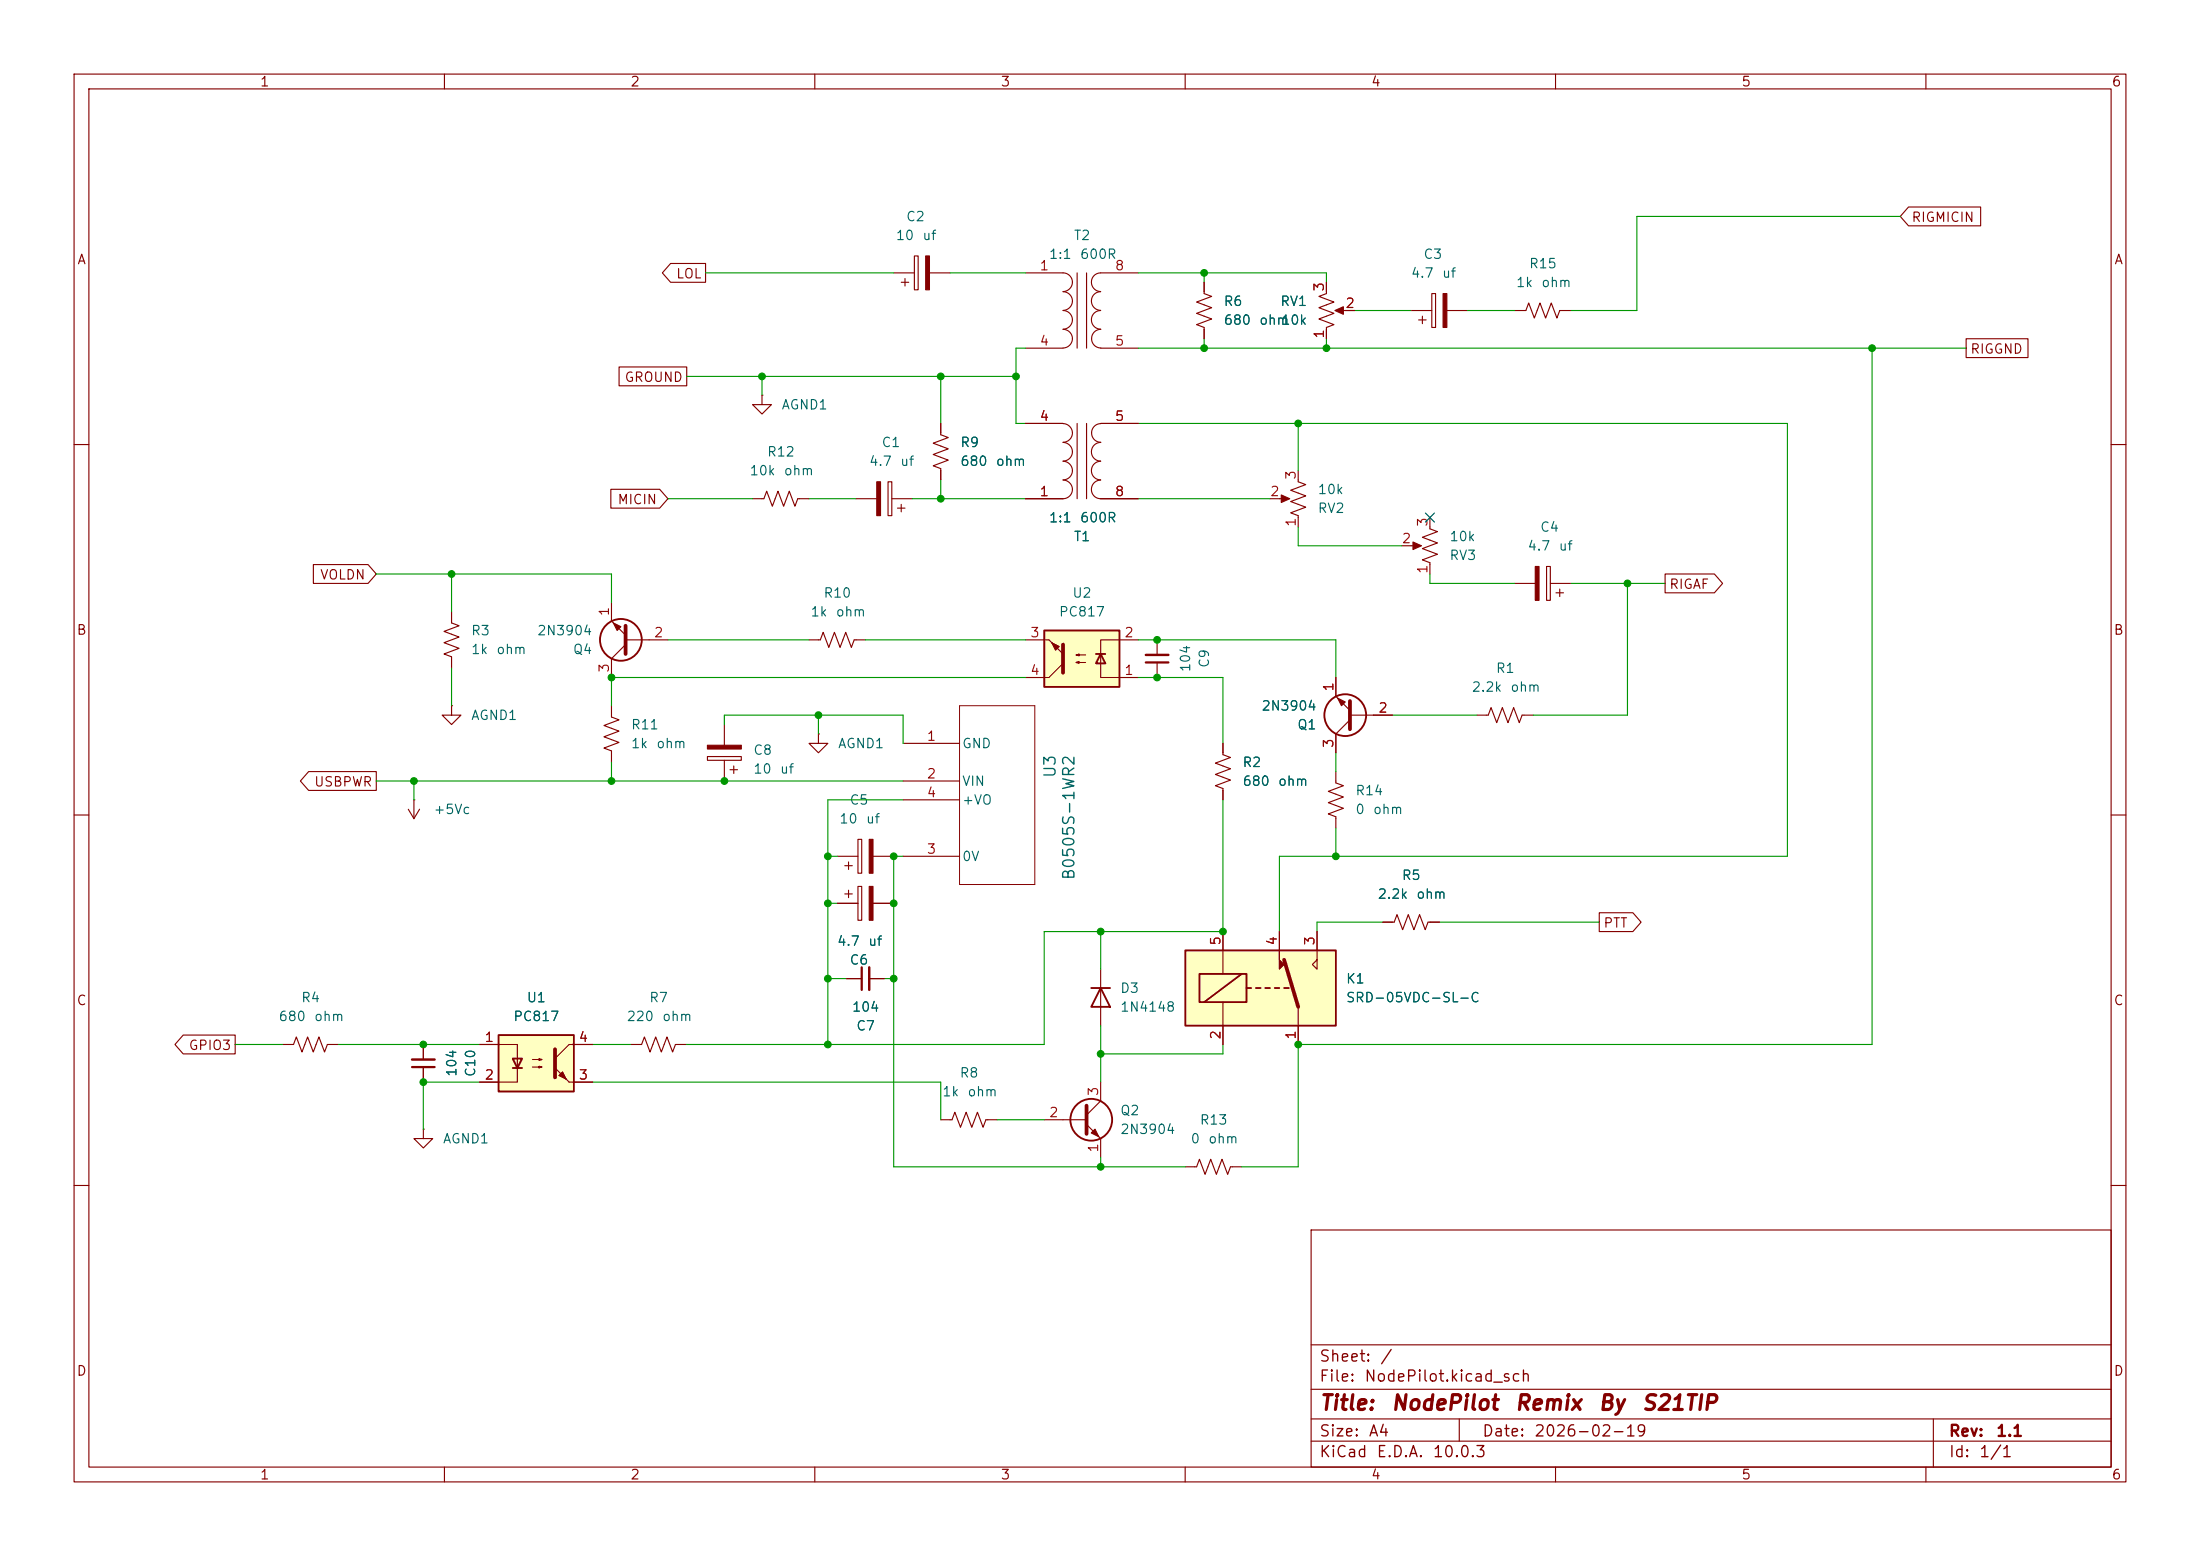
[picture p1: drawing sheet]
<svg xmlns="http://www.w3.org/2000/svg" width="297mm" height="210mm" viewBox="0 0 297 210" stroke-linecap="round" stroke-linejoin="round" font-family="sans-serif">
<g fill="none" stroke="#840000" stroke-width=".15">
<path d="M10 10h277v190h-277zM12 12h273v186h-273zM60 10v2M110 10v2M160 10v2M210 10v2M260 10v2M120.6 36.8h2.8M121.7 38.1h1M122.2 37.6v1M123.4 34.5h.6v4.6h-.6zM125.5 36.8h2.8"/>
<path d="M138.4 36.8h5.1a1.26 1.26 0 0 1 1.3 1.3 1.26 1.26 0 0 1-1.3 1.3M143.5 39.4a1.26 1.26 0 0 1 1.3 1.2 1.26 1.26 0 0 1-1.3 1.3M145.4 36.8v10.2M146.7 36.8v10.2M148.6 39.4a1.25 1.25 0 0 0-1.3 1.2 1.25 1.25 0 0 0 1.3 1.3M153.7 36.8h-5.1a1.25 1.25 0 0 0-1.3 1.3 1.25 1.25 0 0 0 1.3 1.2M162.6 38.1v1.5l1 .4-2.1 .8 2.1 .7-2.1 .8 2.1 .8-2.1 .7 1.1 .4v1.5M179.1 38.1v1.5l-1 .4 2 .8-2 .7 2 .8-2 .8 2 .7-1 .4v1.5M193.3 39.6h.5v4.6h-.5zM102.9 53.3v1.3h1.2l-1.2 1.3-1.3-1.3h1.3M102.9 53.3h.1M127 57.2v1.5l1 .4-2 .7 2 .8-2 .7 2 .8-2 .8 1 .3v1.6"/>
<path d="M138.4 57.2h5.1M143.5 57.2a1.27 1.27 0 0 1 1.3 1.2 1.27 1.27 0 0 1-1.3 1.3 1.27 1.27 0 0 1 1.3 1.3 1.27 1.27 0 0 1-1.3 1.2 1.26 1.26 0 0 1 1.3 1.3 1.26 1.26 0 0 1-1.3 1.3M143.5 41.9a1.26 1.26 0 0 1 1.3 1.3 1.26 1.26 0 0 1-1.3 1.2M143.5 44.5a1.26 1.26 0 0 1 1.3 1.2 1.26 1.26 0 0 1-1.3 1.3h-5.1M145.4 57.2v10.1M146.7 57.2v10.1M147.4 45.7a1.24 1.24 0 0 0 1.2 1.3h5.1M147.4 58.4a1.27 1.27 0 0 0 1.2 1.3 1.25 1.25 0 0 0-1.3 1.3 1.25 1.25 0 0 0 1.3 1.2M148.6 41.9a1.25 1.25 0 0 0-1.3 1.3 1.25 1.25 0 0 0 1.3 1.2M148.6 57.2h5.1M148.6 57.2a1.24 1.24 0 0 0-1.2 1.2M148.6 44.5a1.23 1.23 0 0 0-1.2 1.2"/>
<path d="M180.6 41.9h2.3M190.5 41.9h2.8M191.5 43.2h1M192 42.7v1M195.3 41.9h2.8M204.5 41.9h1.5l.4-1 .7 2 .8-2 .8 2 .7-2 .8 2 .4-1h1.5M10 60h2M101.6 67.3h1.5l.4-1 .8 2 .7-2 .8 2 .8-2 .7 2 .4-1h1.5M115.6 67.3h2.8M119.9 65h.5v4.6h-.5zM120.4 67.3h2.8M121.2 68.6h1"/>
<path d="M121.7 68.1v1M143.5 64.8a1.26 1.26 0 0 1 1.3 1.2 1.26 1.26 0 0 1-1.3 1.3h-5.1M148.6 64.8a1.25 1.25 0 0 0-1.3 1.3 1.25 1.25 0 0 0 1.3 1.2h5.1M148.6 62.3a1.25 1.25 0 0 0-1.3 1.2 1.25 1.25 0 0 0 1.3 1.3M171.4 67.3h2.3M175.3 63.5v1.5l1 .4-2.1 .8 2.1 .7-2.1 .8 2.1 .8-2.1 .7 1.1 .4v1.5M285 60h2M61 82.6v1.5l1 .4-2.1 .7 2.1 .8-2.1 .7 2.1 .8-2.1 .8 1.1 .3v1.6M61 95.3v1.2h1.2l-1.2 1.3-1.3-1.3h1.3M61 95.3h.1M82.5 81.3v2.5l2 1.9M84.5 86.4h5.7"/>
<path d="M84.5 87l-2 1.9v2.5M97.8 97.8v2.8M109.2 86.4h1.5l.4-1.1 .8 2.1 .7-2.1 .8 2.1 .8-2.1 .7 2.1 .4-1h1.5M10 110h2M55.1 109.2l.8 1.3M55.9 108h.1M55.9 108v2.5M56.6 109.2l-.7 1.3M95.5 102.1h4.6v.5h-4.6zM97.8 102.6v2.8M98.6 103.9h1M99.1 103.4v1"/>
<path d="M115.8 119.6h.5v4.6h-.5zM121.9 100.3h7.6M121.9 105.4h7.6M121.9 115.6h7.6M121.9 108h7.6M285 110h2M113 121.9h2.8M114 120.7h1.1M114.3 132.1h2M114.6 120.1v1.1M117.3 132.1h2.1M117.9 121.9h2.7"/>
<path d="M148.6 130.8v7.6M186.7 124.5h1.5l.4-1.1 .8 2.1 .7-2.1 .8 2.1 .7-2.1 .8 2.1 .4-1h1.5M127 151.1h1.5l.4-1 .8 2 .7-2 .8 2 .8-2 .7 2 .4-1h1.5M141 151.1h5.7M146.7 151.8l1.9 1.9v2.5M148.6 146.1v2.5l-1.9 1.9M160 157.5h1.5l.4-1 .8 2 .7-2 .8 2 .8-2 .7 2 .4-1h1.5M10 160h2M177 166h108v32h-108zM285 160h2M60 198v2M110 198v2"/>
<path d="M160 198v2M177 194.5h108M177 191.5h108M177 187.5h108M177 181.5h108M197 191.5v3M210 198v2M260 198v2M261 191.5v6.5"/>
</g>
<g fill="#840000" stroke="#840000" stroke-width=".15">
<path d="M117.3 119.6h.6v4.6h-.6z"/>
<path d="M95.5 100.6h4.6v.5h-4.6z"/>
<path d="M125 34.5h.5v4.6h-.5z"/>
<path d="M118.4 65h.5v4.6h-.5z"/>
<path d="M173 66.8l1.1 .5-1.1 .5z"/>
<path d="M147.3 152.9l.5-.5 .5 1z"/>
<path d="M82.8 84.1l1 .5-.5 .5z"/>
<path d="M180.2 41.9l1.2-.5v1z"/>
<path d="M194.8 39.6h.5v4.6h-.5z"/>
</g>
<path d="M116.3 130.6v3" fill="none" stroke="#840000" stroke-width=".3"/>
<path d="M117.3 130.6v3" fill="none" stroke="#840000" stroke-width=".33"/>
<g fill="none" stroke="#840000" stroke-width=".25">
<path d="M147.3 133.4h2.6M148.6 133.4l1.3 2.5h-2.6z"/>
<circle cx="83.8" cy="86.4" r="2.82"/>
<circle cx="147.3" cy="151.1" r="2.82"/>
</g>
<path d="M129.5 95.3h10.2v24.1h-10.2z" fill="none" stroke="#840000" stroke-width=".14"/>
<path d="M84.5 84.5v3.8M146.7 149.2v3.8" fill="none" stroke="#840000" stroke-width=".51"/>
<path d="M141 85.1h10.1v7.6h-10.1z" fill="#ffffc2"/>
<g fill="none" stroke="#840000" stroke-width=".25">
<path d="M141 85.1h10.1v7.6h-10.1zM148 88.3h1.2M148.6 88.3l.6 1.2h-1.2z"/>
<circle cx="181.6" cy="96.5" r="2.82"/>
</g>
<g fill="none" stroke="#840000" stroke-width=".15">
<path d="M189.2 73.7h2.3M193 69.9v1.5l1.1 .4-2.1 .7 2.1 .8-2.1 .7 2.1 .8-2.1 .8 1 .3v1.6M204.5 78.7h2.8M208.8 76.5h.5v4.5h-.5zM209.3 78.7h2.8M210.6 79.5v1M138.4 86.4h3.2M143.5 89.5l-1.9 1.9h-3.2M145.3 89.4l.4 .1v-.2l-.4 .1h1.3M145.3 88.4l.4 .1v-.2l-.4 .1h1.3M153.7 86.4h-5.1v5h5.1M180.3 91.4v2.6l1.9 1.9"/>
<path d="M182.2 96.5h5.8M182.2 97.2l-1.9 1.9v2.5M199.4 96.5h1.5l.4-1 .8 2 .7-2 .8 2 .7-2 .8 2 .4-1h1.5M210.1 80h1M165.1 100.3v1.6l1 .3-2 .8 2 .8-2 .7 2 .8-2 .7 1 .4v1.6"/>
</g>
<path d="M143.5 87v3.8M182.2 94.6v3.8" fill="none" stroke="#840000" stroke-width=".51"/>
<g fill="#840000" stroke="#840000" stroke-width=".15">
<path d="M142 86.7l1 .5-.5 .6z"/>
<path d="M141.6 86.4l1.9 1.9z"/>
<path d="M207.3 76.5h.5v4.5h-.5z"/>
<path d="M190.8 73.2l1.1 .5-1.1 .5z"/>
<path d="M180.6 94.2l1 .5-.5 .6z"/>
</g>
<path d="M160 128.3h20.3v10.1h-20.3z" fill="#ffffc2"/>
<g fill="none" stroke="#840000" stroke-width=".15">
<path d="M82.5 95.3v1.5l1.1 .4-2.1 .7 2.1 .8-2.1 .7 2.1 .8-2.1 .8 1 .3v1.6M110.5 99.1v1.2h1.3l-1.3 1.3-1.3-1.3h1.3M110.5 99.1h.1M156.2 86.4v2M156.2 89.4v2M113 115.6h2.8M114 116.8h1.1M114.6 116.3v1M115.8 113.3h.5v4.6h-.5zM117.9 115.6h2.7M180.3 104.1v1.6l1.1 .3-2.1 .8 2.1 .8-2.1 .7 2.1 .8-2.1 .8 1 .3v1.6M165.1 125.7v5.7"/>
<path d="M165.1 135.3v5.7M172.7 125.7v2.6M175.3 135.9v5.1M177.8 125.7v5.1l-.6-.6 .6-.7M38.1 141h1.5l.4-1 .8 2 .7-2 .8 2 .8-2 .7 2 .4-1h1.5M57.1 152.4v1.3h1.3l-1.3 1.2-1.2-1.2h1.2M57.1 152.4h.1M57.1 141v2M57.1 144v2.1M85.1 141h1.5l.4-1 .8 2 .7-2 .8 2 .7-2 .8 2 .4-1h1.5"/>
</g>
<path d="M160 128.3h20.3v10.1h-20.3zM161.9 131.4h6.4v3.9h-6.4zM167.6 131.4l-5 3.9M168.3 133.4h.6M169.5 133.4h.7M170.8 133.4h.6M172.1 133.4h.6M173.4 133.4h.6" fill="none" stroke="#840000" stroke-width=".25"/>
<path d="M173.4 129.5l1.9 6.4" fill="none" stroke="#840000" stroke-width=".51"/>
<g fill="#840000" stroke="#840000" stroke-width=".15">
<path d="M172.7 128.3v1.2l.7 .7-.7 .6z"/>
<path d="M117.3 113.3h.6v4.6h-.6z"/>
</g>
<path d="M154.7 89.4h3M55.6 144h3.1" fill="none" stroke="#840000" stroke-width=".3"/>
<path d="M154.7 88.4h3M55.6 143h3.1" fill="none" stroke="#840000" stroke-width=".33"/>
<path d="M67.3 139.7h10.2v7.6h-10.2z" fill="#ffffc2"/>
<path d="M67.3 139.7h10.2v7.6h-10.2zM69.2 142.9h1.3l-.7 1.2zM69.2 144.1h1.3" fill="none" stroke="#840000" stroke-width=".25"/>
<g fill="none" stroke="#840000" stroke-width=".15">
<path d="M90.5 35.6h4.7v2.5h-4.7l-1.1-1.3zM162.6 38.1v1.3M179.1 38.1v1.3M257.7 27.9h9.7v2.6h-9.7l-1.2-1.3zM83.6 49.5h9.1v2.6h-9.1zM127 57.2v1.2M138.4 57.2h5.1M148.6 57.2h5.1M162.6 44.5v1.2M179.1 44.5v1.2M181.6 41.9h1.3M265.4 45.7h8.4v2.6h-8.4z"/>
<path d="M42.3 76.2h7.4l1.1 1.3-1.1 1.2h-7.4zM82.5 66h6.6l1.1 1.3-1.1 1.3h-6.6zM127 63.5v1.3M138.4 67.3h5.1M148.6 67.3h5.1M224.8 77.5h6.6l1.2 1.2-1.2 1.3h-6.6zM180.3 91.4v2.6M180.3 99.1v2.5M185.4 96.5h2.6M41.7 104.1h9.1v2.6h-9.1l-1.1-1.3zM165.1 100.3v1.3M165.1 106.7v1.3"/>
<path d="M24.7 139.7h7v2.5h-7l-1.1-1.2zM113 121.9h2.8M114.3 132.1h2M117.3 132.1h2.1M117.9 121.9h2.7M165.1 125.7v2.6M165.1 138.4v2.6M172.7 125.7v2.6M175.3 138.4v2.6M177.8 125.7v2.6M186.7 124.5h1.3M193 124.5h1.3"/>
<path d="M215.9 123.2h4.5l1.2 1.3-1.2 1.2h-4.5zM57.1 141v2M57.1 144v2.1M64.8 141h5v5.1h-5M71.9 143h1.3l-.4 .1v-.2l.4 .1M71.9 144h1.3l-.4 .1v-.2l.4 .1M76.8 146.1h3.2M80 141h-3.2l-1.9 1.9"/>
</g>
<path d="M74.9 141.6v3.8" fill="none" stroke="#840000" stroke-width=".51"/>
<g fill="#840000" stroke="#840000" stroke-width=".15">
<path d="M75.4 145.2l.5-.5 .6 1z"/>
<path d="M74.9 144.1l1.9 2z"/>
</g>
<g fill="none" stroke="#009600" stroke-width=".15">
<path d="M95.2 36.8h25.4M128.3 36.8h10.1M153.7 36.8h25.4v1.3M162.6 36.8v1.3M256.5 29.2h-35.5v12.7h-8.9M92.7 50.8h44.5M102.9 50.8v2.5M127 50.8v6.4M138.4 47h-1.2v10.2h1.2M153.7 47h111.7M153.7 57.2h87.6v58.4h-68.6v10.1M162.6 45.7v1.3"/>
<path d="M175.3 57.2v6.3M179.1 45.7v1.3M182.9 41.9h7.6M198.1 41.9h6.4M252.7 47v94h-77.4v16.5h-7.7M50.8 77.5h31.7v3.8M61 77.5v5.1M90.2 67.3h11.4M109.2 67.3h6.4M123.2 67.3h15.2M127 64.8v2.5M153.7 67.3h17.7"/>
<path d="M175.3 71.1v2.6h13.9M193 77.5v1.2h11.5M212.1 78.7h12.7M219.7 78.7v17.8h-12.7M61 90.2v5.1M90.2 86.4h19M97.8 97.8v-1.3h24.1v3.8M110.5 96.5v2.6M116.8 86.4h21.6M138.4 91.4h-55.9v3.9M153.7 86.4h26.6v5M153.7 91.4h11.4v8.9"/>
<path d="M188 96.5h11.4M50.8 105.4h71.1M55.9 105.4v2.6M82.5 102.9v2.5M111.8 115.6h1.2M121.9 115.6h-1.3v41.9h39.4M121.9 108h-10.1v33M165.1 108v17.7h-24.1v15.3h-48.3M180.3 101.6v2.5M180.3 111.8v3.8M111.8 121.9h1.2M111.8 132.1h2.5"/>
<path d="M119.4 132.1h1.2M148.6 125.7v5.1M148.6 138.4v7.7M186.7 124.5h-8.9v1.2M194.3 124.5h21.6M31.7 141h6.4M45.7 141h19.1M64.8 146.1h-7.7v6.3M80 146.1h47v5M80 141h5.1M134.6 151.1h6.4M148.6 156.2v1.3"/>
<path d="M165.1 141v1.2h-16.5"/>
</g>
<path d="M192.4 69.2l1.2 1.3M193.6 69.2l-1.2 1.3" fill="none" stroke="#000084" stroke-width=".15"/>
<g fill="#009600" stroke="#009600" stroke-width=".14">
<circle cx="120.6" cy="132.1" r=".46"/>
<circle cx="111.8" cy="132.1" r=".46"/>
<circle cx="111.8" cy="121.9" r=".46"/>
<circle cx="120.6" cy="121.9" r=".46"/>
<circle cx="148.6" cy="142.2" r=".46"/>
<circle cx="148.6" cy="157.5" r=".46"/>
<circle cx="165.1" cy="125.7" r=".46"/>
<circle cx="175.3" cy="141" r=".46"/>
<circle cx="175.3" cy="57.2" r=".46"/>
<circle cx="179.1" cy="47" r=".46"/>
<circle cx="252.7" cy="47" r=".46"/>
<circle cx="162.6" cy="36.8" r=".46"/>
<circle cx="162.6" cy="47" r=".46"/>
<circle cx="127" cy="50.8" r=".46"/>
<circle cx="137.2" cy="50.8" r=".46"/>
<circle cx="127" cy="67.3" r=".46"/>
<circle cx="102.9" cy="50.8" r=".46"/>
<circle cx="219.7" cy="78.7" r=".46"/>
<circle cx="180.3" cy="115.6" r=".46"/>
<circle cx="148.6" cy="125.7" r=".46"/>
<circle cx="156.2" cy="91.4" r=".46"/>
<circle cx="156.2" cy="86.4" r=".46"/>
<circle cx="111.8" cy="141" r=".46"/>
<circle cx="55.9" cy="105.4" r=".46"/>
<circle cx="82.5" cy="105.4" r=".46"/>
<circle cx="57.1" cy="141" r=".46"/>
<circle cx="57.1" cy="146.1" r=".46"/>
<circle cx="97.8" cy="105.4" r=".46"/>
<circle cx="110.5" cy="96.5" r=".46"/>
<circle cx="61" cy="77.5" r=".46"/>
<circle cx="111.8" cy="115.6" r=".46"/>
<circle cx="120.6" cy="115.6" r=".46"/>
<circle cx="82.5" cy="91.4" r=".46"/>
</g>
<g font-size="2" fill="#840000">
<text x="178" y="190.8">Title:</text>
<text x="187.7" y="190.8">NodePilot</text>
<text x="204.4" y="190.8">Remix</text>
<text x="215.6" y="190.8">By</text>
<text x="221.5" y="190.8">S21TIP</text>
</g>
<g font-size="1.5" fill="#006464">
<text x="142.9" y="105.1" transform="rotate(-90 142.9 105.1)">U3</text>
<text x="145.4" y="118.9" transform="rotate(-90 145.4 118.9)">B0505S-1WR2</text>
</g>
<g font-size="1.5" fill="#840000">
<text x="178" y="184.2">Sheet:</text>
<text x="186.2" y="184.2">/</text>
<text x="178" y="186.9">File:</text>
<text x="184.1" y="186.9">NodePilot.kicad_sch</text>
<text x="178" y="197.1">KiCad</text>
<text x="178" y="194.3">Size:</text>
<text x="184.7" y="194.3">A4</text>
<text x="185.7" y="197.1">E.D.A.</text>
<text x="193.3" y="197.1">10.0.3</text>
<text x="200" y="194.3">Date:</text>
<text x="207" y="194.3">2026-02-19</text>
<text x="263" y="194.3">Rev:</text>
<text x="263" y="197.1">Id:</text>
<text x="267.1" y="197.1">1/1</text>
<text x="269.4" y="194.3">1.1</text>
</g>
<g font-size="1.3" fill="#840000">
<text x="35" y="12">1</text>
<text x="85" y="12">2</text>
<text x="135" y="12">3</text>
<text x="185" y="12">4</text>
<text x="235" y="12">5</text>
<text x="285" y="12">6</text>
<text x="10.3" y="36">A</text>
<text x="258" y="30.3">RIGMICIN</text>
<text x="285.3" y="36">A</text>
<text x="91.2" y="37.9">LOL</text>
<text x="84.2" y="51.9">GROUND</text>
<text x="265.9" y="48.1">RIGGND</text>
<text x="83.3" y="68.4">MICIN</text>
<text x="43.1" y="78.5">VOLDN</text>
<text x="225.3" y="79.8">RIGAF</text>
<text x="10.3" y="86">B</text>
<text x="285.3" y="86">B</text>
<text x="42.3" y="106.5">USBPWR</text>
<text x="216.4" y="125.5">PTT</text>
<text x="10.3" y="136">C</text>
<text x="285.3" y="136">C</text>
<text x="25.4" y="142">GPIO3</text>
<text x="10.3" y="186">D</text>
<text x="285.3" y="186">D</text>
<text x="35" y="200">1</text>
<text x="85" y="200">2</text>
<text x="135" y="200">3</text>
<text x="185" y="200">4</text>
<text x="235" y="200">5</text>
<text x="285" y="200">6</text>
</g>
<g font-size="1.3" fill="#006464">
<text x="120.8" y="32.7">10</text>
<text x="122.2" y="30.2">C2</text>
<text x="124.4" y="32.7">uf</text>
<text x="141.5" y="35.3">1:1</text>
<text x="144.9" y="32.7">T2</text>
<text x="145.7" y="35.3">600R</text>
<text x="192.1" y="35.3">C3</text>
<text x="165.1" y="41.6">R6</text>
<text x="172.7" y="41.6">RV1</text>
<text x="190.4" y="37.8">4.7</text>
<text x="194.6" y="37.8">uf</text>
<text x="204.6" y="39.1">1k</text>
<text x="206.3" y="36.5">R15</text>
<text x="208" y="39.1">ohm</text>
<text x="165.1" y="44.2">680</text>
<text x="169.9" y="44.2">ohm</text>
<text x="172.9" y="44.2">10k</text>
<text x="105.4" y="55.6">AGND1</text>
<text x="101.1" y="64.5">10k</text>
<text x="103.5" y="61.9">R12</text>
<text x="105.7" y="64.5">ohm</text>
<text x="117.2" y="63.2">4.7</text>
<text x="118.9" y="60.7">C1</text>
<text x="121.4" y="63.2">uf</text>
<text x="129.5" y="60.7">R9</text>
<text x="129.5" y="63.2">680</text>
<text x="134.3" y="63.2">ohm</text>
<text x="141.5" y="70.8">1:1</text>
<text x="145.7" y="70.8">600R</text>
<text x="177.8" y="69.6">RV2</text>
<text x="177.8" y="67">10k</text>
<text x="144.9" y="73.4">T1</text>
<text x="195.6" y="75.9">RV3</text>
<text x="195.6" y="73.4">10k</text>
<text x="206.1" y="74.6">4.7</text>
<text x="207.8" y="72.1">C4</text>
<text x="210.3" y="74.6">uf</text>
<text x="109.3" y="83.5">1k</text>
<text x="111.1" y="81">R10</text>
<text x="112.7" y="83.5">ohm</text>
<text x="142.9" y="83.5">PC817</text>
<text x="144.7" y="81">U2</text>
<text x="63.5" y="86.1">R3</text>
<text x="63.5" y="88.6">1k</text>
<text x="66.9" y="88.6">ohm</text>
<text x="72.4" y="86.1">2N3904</text>
<text x="77.3" y="88.6">Q4</text>
<text x="161" y="90.8" transform="rotate(-90 161 90.8)">104</text>
<text x="163.5" y="90.2" transform="rotate(-90 163.5 90.2)">C9</text>
<text x="198.6" y="93.7">2.2k</text>
<text x="201.9" y="91.1">R1</text>
<text x="203.8" y="93.7">ohm</text>
<text x="63.5" y="97.5">AGND1</text>
<text x="85.1" y="101.3">1k</text>
<text x="85.1" y="98.8">R11</text>
<text x="88.5" y="101.3">ohm</text>
<text x="113" y="101.3">AGND1</text>
<text x="129.8" y="101.3">GND</text>
<text x="170.2" y="96.2">2N3904</text>
<text x="175" y="98.8">Q1</text>
<text x="101.6" y="102.2">C8</text>
<text x="101.6" y="104.7">10</text>
<text x="105.2" y="104.7">uf</text>
<text x="129.8" y="106.4">VIN</text>
<text x="167.6" y="103.8">R2</text>
<text x="167.6" y="106.4">680</text>
<text x="172.4" y="106.4">ohm</text>
<text x="182.9" y="107.7">R14</text>
<text x="58.4" y="110.2">+5Vc</text>
<text x="113.2" y="111.5">10</text>
<text x="114.6" y="108.9">C5</text>
<text x="116.8" y="111.5">uf</text>
<text x="129.8" y="108.9">+VO</text>
<text x="182.9" y="110.2">0</text>
<text x="185.3" y="110.2">ohm</text>
<text x="129.8" y="116.5">0V</text>
<text x="189.2" y="119.1">R5</text>
<text x="185.9" y="121.6">2.2k</text>
<text x="191.1" y="121.6">ohm</text>
<text x="112.9" y="128">4.7</text>
<text x="114.6" y="130.5">C6</text>
<text x="117.1" y="128">uf</text>
<text x="40.6" y="135.6">R4</text>
<text x="71" y="135.6">U1</text>
<text x="87.6" y="135.6">R7</text>
<text x="114.9" y="136.9">104</text>
<text x="151.1" y="134.3">D3</text>
<text x="151.1" y="136.9">1N4148</text>
<text x="181.6" y="133.1">K1</text>
<text x="181.6" y="135.6">SRD-05VDC-SL-C</text>
<text x="37.5" y="138.1">680</text>
<text x="42.3" y="138.1">ohm</text>
<text x="69.2" y="138.1">PC817</text>
<text x="84.5" y="138.1">220</text>
<text x="89.3" y="138.1">ohm</text>
<text x="115.5" y="139.4">C7</text>
<text x="61.9" y="145.4" transform="rotate(-90 61.9 145.4)">104</text>
<text x="64.5" y="145.4" transform="rotate(-90 64.5 145.4)">C10</text>
<text x="127.1" y="148.3">1k</text>
<text x="129.5" y="145.8">R8</text>
<text x="130.5" y="148.3">ohm</text>
<text x="59.7" y="154.6">AGND1</text>
<text x="151.1" y="150.8">Q2</text>
<text x="151.1" y="153.4">2N3904</text>
<text x="160.6" y="154.6">0</text>
<text x="161.9" y="152.1">R13</text>
<text x="163" y="154.6">ohm</text>
</g>
<g font-size="1.3" fill="#a90000">
<text x="140.3" y="36.8">1</text>
<text x="150.4" y="36.8">8</text>
<text x="179" y="39.4" transform="rotate(-90 179 39.4)">3</text>
<text x="181.5" y="41.9">2</text>
<text x="140.3" y="47">4</text>
<text x="150.4" y="47">5</text>
<text x="179" y="45.8" transform="rotate(-90 179 45.8)">1</text>
<text x="140.3" y="57.1">4</text>
<text x="150.4" y="57.1">5</text>
<text x="175.2" y="64.8" transform="rotate(-90 175.2 64.8)">3</text>
<text x="140.3" y="67.3">1</text>
<text x="150.4" y="67.3">8</text>
<text x="171.4" y="67.3">2</text>
<text x="175.2" y="71.2" transform="rotate(-90 175.2 71.2)">1</text>
<text x="193" y="71.2" transform="rotate(-90 193 71.2)">3</text>
<text x="189.2" y="73.6">2</text>
<text x="193" y="77.5" transform="rotate(-90 193 77.5)">1</text>
<text x="82.5" y="83.3" transform="rotate(-90 82.5 83.3)">1</text>
<text x="88.2" y="86.3">2</text>
<text x="139" y="86.3">3</text>
<text x="151.7" y="86.3">2</text>
<text x="82.5" y="90.9" transform="rotate(-90 82.5 90.9)">3</text>
<text x="139" y="91.4">4</text>
<text x="151.7" y="91.4">1</text>
<text x="180.3" y="93.4" transform="rotate(-90 180.3 93.4)">1</text>
<text x="125" y="100.3">1</text>
<text x="180.3" y="101" transform="rotate(-90 180.3 101)">3</text>
<text x="186" y="96.5">2</text>
<text x="125" y="105.4">2</text>
<text x="125" y="107.9">4</text>
<text x="125" y="115.5">3</text>
<text x="165.1" y="127.7" transform="rotate(-90 165.1 127.7)">5</text>
<text x="172.7" y="127.7" transform="rotate(-90 172.7 127.7)">4</text>
<text x="177.8" y="127.7" transform="rotate(-90 177.8 127.7)">3</text>
<text x="65.3" y="140.9">1</text>
<text x="78" y="140.9">4</text>
<text x="165.1" y="140.4" transform="rotate(-90 165.1 140.4)">2</text>
<text x="175.2" y="140.4" transform="rotate(-90 175.2 140.4)">1</text>
<text x="65.3" y="146">2</text>
<text x="78" y="146">3</text>
<text x="148.6" y="148" transform="rotate(-90 148.6 148)">3</text>
<text x="141.5" y="151.1">2</text>
<text x="148.6" y="155.6" transform="rotate(-90 148.6 155.6)">1</text>
</g>
</svg>
